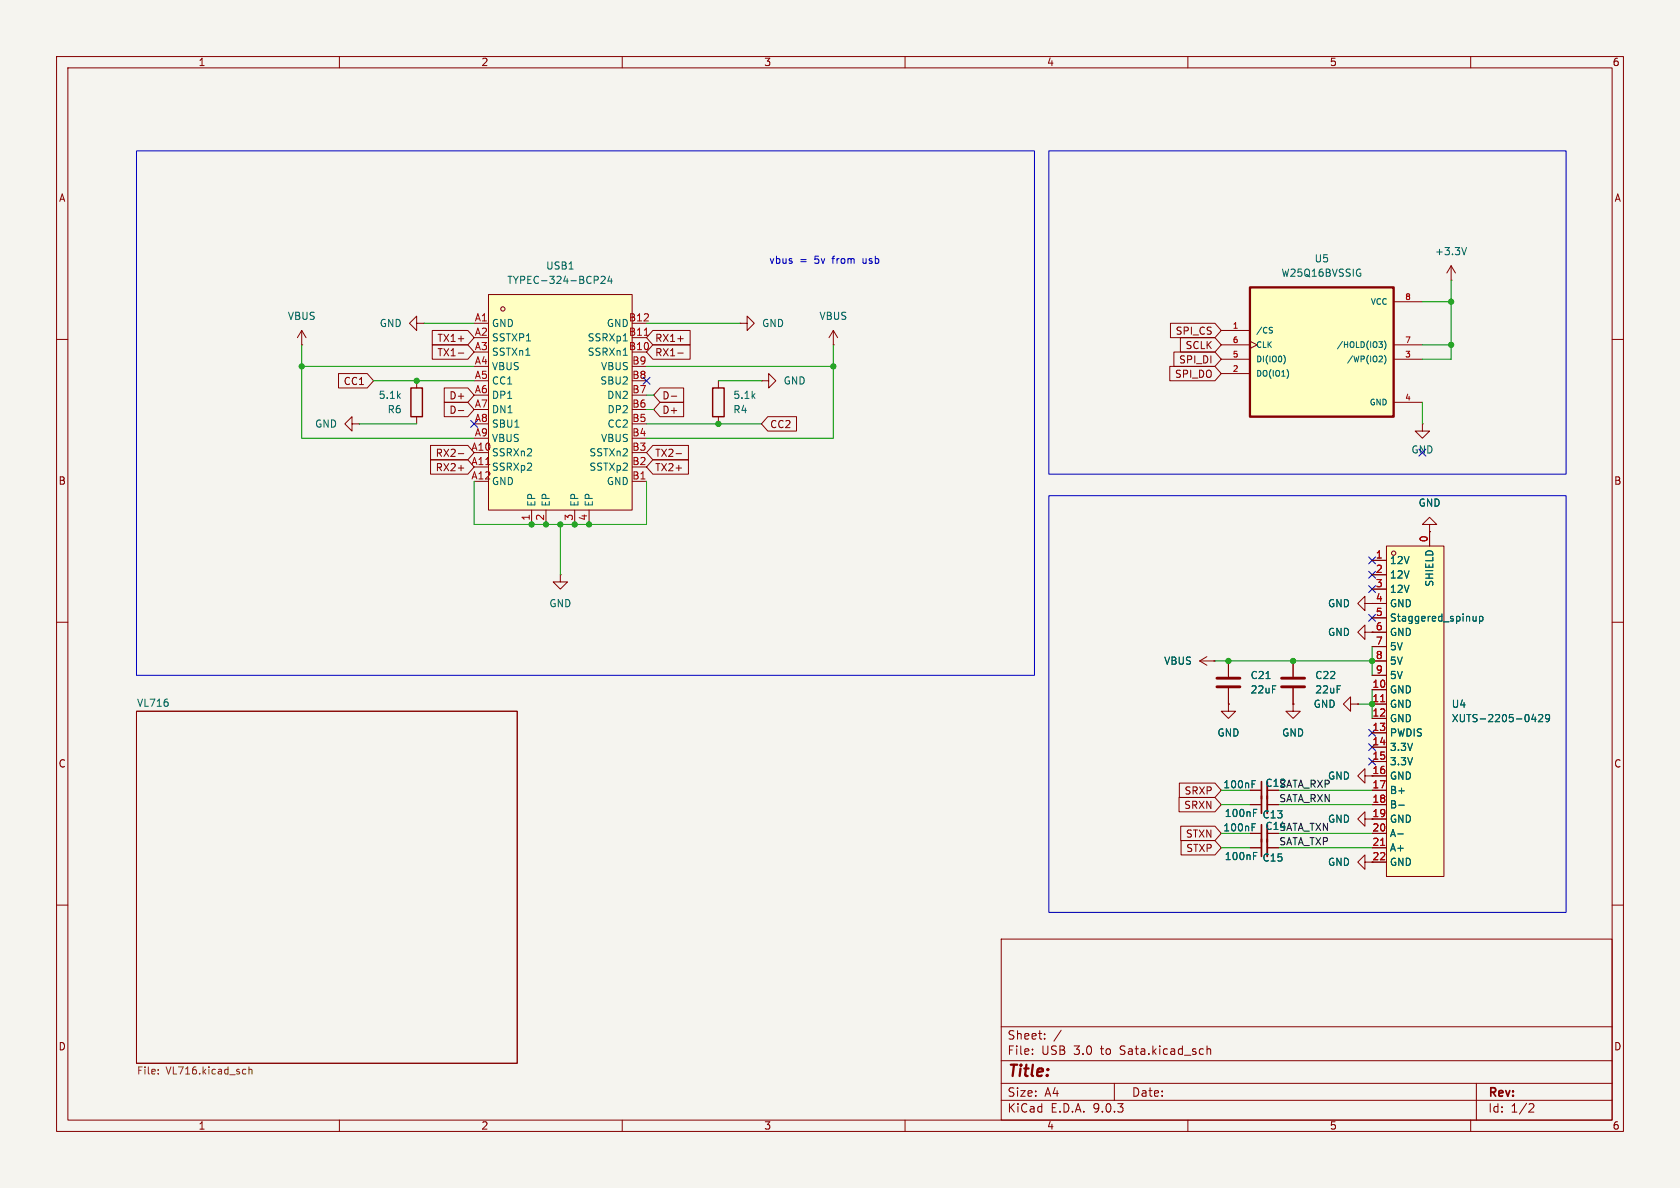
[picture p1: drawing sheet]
<svg xmlns="http://www.w3.org/2000/svg" width="297mm" height="210mm" viewBox="0 0 297 210" stroke-linecap="round" stroke-linejoin="round" font-family="sans-serif">
<path d="M0 0h297v210h-297z" fill="#f5f4ef" stroke="#f5f4ef" stroke-width=".18"/>
<g fill="none" stroke="#840000" stroke-width=".18">
<path d="M10 10h277v190h-277zM12 12h273v186h-273zM60 10v2M110 10v2M160 10v2M210 10v2M260 10v2M53.3 58.4l.8 1.3M53.3 58.4l-.7 1.3M53.3 58.4v2.6M147.3 58.4l-.7 1.3M147.3 58.4l.8 1.3"/>
<path d="M147.3 58.4v2.6M10 60h2M53.3 61h.1M62.2 74.9v-1.2l-1.2 1.2 1.2 1.3v-1.3h1.3M63.5 74.9h.1M73.7 67.3v1.3M73.7 73.7v1.2M147.3 61h.1M251.5 74.9v1.3h1.2l-1.2 1.3-1.3-1.3h1.3M251.5 74.9h.1M285 60h2M252.7 92.7h1.3l-1.3-1.3-1.2 1.3h1.2v1.3"/>
<path d="M252.7 94h.1M10 110h2M241.3 106.7v-1.3l-1.3 1.3 1.3 1.3v-1.3h1.3M285 110h2M24.1 125.7h67.3v62.3h-67.3zM10 160h2M177 166h108v32h-108zM285 160h2M60 198v2M110 198v2M160 198v2M177 194.5h108"/>
<path d="M177 191.5h108M177 187.5h108M177 181.5h108M182.5 186.3v.1M182.5 185.5v.1M184.7 183.6v.1M184.7 182.8v.1M187.6 182.1l-1.3 2M197 191.5v3M210 198v2M213.4 184.9v1.5M213.4 185.5l.2-.1 .4 .1v.9"/>
<path d="M260 198v2M261 191.5v6.5M270.5 195.1l.5 .1 .2 .3-1 1.1h1"/>
</g>
<path d="M28 189.7v.2M28 189.1v.1M43.1 189l.4 .1M43.5 189.8l-.4 .1M44 189.1l.2-.1 .3 .1 .1 .8M44 188.6v1.3" fill="none" stroke="#725600" stroke-width=".18"/>
<path d="M72.6 68.6h2.1v5.1h-2.1z" fill="none" stroke="#840000" stroke-width=".25"/>
<path d="M245.1 96.5h10.2v58.4h-10.2z" fill="#ffffc2"/>
<g fill="none" stroke="#840000" stroke-width=".18">
<path d="M130.8 57.2h1.3v1.2l1.2-1.2-1.2-1.3v1.3M130.8 57.2h.1M127 67.3v1.3M127 73.7v1.2M134.6 67.3h1.3v1.3l1.3-1.3-1.3-1.3v1.3M134.6 67.3h.1M242.6 99.1h2.5M245.1 96.5h10.2v58.4h-10.2zM252.7 94v2.5M242.6 101.6h2.5M242.6 104.1h2.5M242.6 106.7h2.5"/>
<path d="M242.6 109.2h2.5M242.6 111.8h2.5M242.6 114.3h2.5M242.6 116.8h2.5M242.6 119.4h2.5M242.6 121.9h2.5M242.6 124.5h2.5M242.6 127h2.5M242.6 129.5h2.5M242.6 132.1h2.5M242.6 134.6h2.5M242.6 137.2h2.5"/>
<path d="M242.6 139.7h2.5M242.6 142.2h2.5M242.6 144.8h2.5M242.6 147.3h2.5M242.6 149.9h2.5M242.6 152.4h2.5"/>
<circle cx="246.4" cy="97.8" r=".38"/>
</g>
<path d="M261 109v.8M261 109.7l-.2 .1-.3-.1M261.6 109h.3l.3 .2-.2 .5h-.4M261.6 109v1.2M271.1 126.2l-.3 1h.8M271.4 126.7v.9M272 126.4l.5-.1 .2 .4-.7 .9h.7M273.9 126.9l-.2 .2-.4-.1-.1-.1 .1-.5 .4-.1 .2 .1a.84 .84 0 0 1-.3 1.2h-.3M247.1 147.4h1M247.3 142.3h1" fill="none" stroke="#006464" stroke-width=".18"/>
<path d="M244.1 124h.7M244.1 149.4h.7" fill="none" stroke="#a90000" stroke-width=".18"/>
<path d="M126 68.6h2v5.1h-2z" fill="none" stroke="#840000" stroke-width=".25"/>
<path d="M86.4 52.1h25.4v38.1h-25.4z" fill="#ffffc2"/>
<g fill="none" stroke="#840000" stroke-width=".18">
<path d="M83.8 57.2h2.6M86.4 52.1h25.4v38.1h-25.4zM94 90.2v2.5M96.5 90.2v2.5M101.6 90.2v2.5M104.1 90.2v2.5M111.8 85.1h2.5"/>
<circle cx="88.9" cy="54.6" r=".38"/>
</g>
<path d="M106.3 49l.4-.2 .3 .4-.8 .9h.8M107.8 48.8l-.3 .9h.8M108.1 49.3v.8M110.2 60.3h.7M110.2 62.8h.7" fill="none" stroke="#006464" stroke-width=".18"/>
<path d="M113.9 59.3h.7" fill="none" stroke="#a90000" stroke-width=".18"/>
<path d="M221 50.8h25.4v22.9h-25.4z" fill="#ffffc2"/>
<path d="M221 50.8h25.4v22.9h-25.4z" fill="none" stroke="#840000" stroke-width=".41"/>
<g fill="none" stroke="#840000" stroke-width=".18">
<path d="M73.7 57.2v-1.3l-1.3 1.3 1.3 1.2v-1.2h1.2M74.9 57.2h.1M76.4 58.4h6.3l1.1 1.3-1.1 1.3h-6.3zM115.4 58.4h6.6v2.6h-6.6l-1.1-1.3zM119.8 59.9h1M206.9 57.1h7.9l1.1 1.3-1.1 1.3h-7.9zM208.7 59.7h6.1l1.1 1.3-1.1 1.2h-6.1zM215.9 58.4h5.1M246.4 53.3h5.1M256.5 49.5h.1M256.5 47l-.7 1.3M256.5 47l.8 1.3"/>
<path d="M256.5 47v2.5M59.8 66h5.1l1.1 1.3-1.1 1.3h-5.1zM76.1 78.7h6.6l1.1 1.3-1.1 1.3h-6.6zM76.4 61h6.3l1.1 1.2-1.1 1.3h-6.3zM78.5 68.6h4.2l1.1 1.3-1.1 1.2h-4.2zM78.5 71.1h4.2l1.1 1.3-1.1 1.3h-4.2zM81 62.4h1M81 72.6h1M115.4 61h6.6v2.5h-6.6l-1.1-1.3zM115.4 78.7h6.3v2.6h-6.3l-1.1-1.3zM116.7 68.6h4.2v2.5h-4.2l-1.1-1.2zM116.7 71.1h4.2v2.6h-4.2l-1.1-1.3z"/>
<path d="M118.7 70h.9M119.8 62.4h1M135.7 73.7h5.1v2.5h-5.1l-1.1-1.3zM206.8 64.8h8l1.1 1.2-1.1 1.3h-8zM207.5 62.2h7.3l1.1 1.3-1.1 1.3h-7.3zM215.9 61h5.1M215.9 63.5h5.1M215.9 66h5.1M221 60.3l1.2 .7-1.2 .6M246.4 61h5.1M246.4 63.5h5.1M246.4 71.1h5.1"/>
<path d="M76.1 81.3h6.6l1.1 1.3-1.1 1.2h-6.6zM81 82.7h1M81 80.2h1M115.4 81.3h6.3v2.5h-6.3l-1.1-1.2zM119.5 80.2h1M242.6 99.1h2.5M252.7 94h.1M252.7 94v2.5M99.1 101.6v1.3h1.2l-1.2 1.2-1.3-1.2h1.3M99.1 101.6h.1M212.1 116.8l1.3 .8M212.1 116.8h2.5"/>
<path d="M213.4 116.1l-1.3 .7M214.6 116.8h.1M217.2 116.8v2.8M228.6 116.8v2.8M241.3 111.8v-1.3l-1.3 1.3 1.3 1.2v-1.2h1.3M242.6 111.8h.1M242.6 116.8h2.5M242.6 101.6h2.5M242.6 104.1h2.5M242.6 106.7h2.5M242.6 109.2h2.5M242.6 111.8h2.5"/>
<path d="M242.6 114.3h2.5M242.6 119.4h2.5M208.5 138.4h6.3l1.1 1.3-1.1 1.3h-6.3zM217.2 124.5v1.2h1.2l-1.2 1.3-1.3-1.3h1.3M217.2 124.5h.1M217.2 121.7v2.8M221 139.7h2M228.6 124.5v1.2h1.3l-1.3 1.3-1.3-1.3h1.3M228.6 124.5h.1M228.6 121.7v2.8M238.8 124.5v-1.3l-1.3 1.3 1.3 1.2v-1.2h1.2M240 124.5h.1"/>
<path d="M241.3 137.2v-1.3l-1.3 1.3 1.3 1.2v-1.2h3.8M242.6 139.7h2.5M242.6 121.9h2.5M242.6 124.5h2.5M242.6 127h2.5M242.6 129.5h2.5M242.6 132.1h2.5M242.6 134.6h2.5M208.4 141h6.4l1.1 1.2-1.1 1.3h-6.4zM208.7 146h6.1l1.1 1.3-1.1 1.3h-6.1zM208.8 148.6h6l1.1 1.3-1.1 1.2h-6zM221 147.3h2"/>
<path d="M221 149.9h2M221 142.2h2M224 149.9h2.1M224 142.2h2.1M241.3 152.4v-1.3l-1.3 1.3 1.3 1.3v-1.3h3.8M241.3 144.8v-1.3l-1.3 1.3 1.3 1.3v-1.3h3.8M242.6 147.3h2.5M242.6 149.9h2.5M242.6 142.2h2.5"/>
</g>
<g fill="none" stroke="#006464" stroke-width=".18">
<path d="M224.6 57.9h.4M224.8 58.4l.2 .2-.2 .3M240.3 48.3h.3v.4l-.3 .1M240.4 47.6h.1M259.3 43.8l-.5 1.2M227 62.8a1.19 1.19 0 0 1 0 1.5M227.7 65.6l.1 .4-.1 .6M243.8 60.4h.6l-.3 .4 .2 .1 .1 .3-.2 .2h-.3M244.2 62.9l.2 .2-.1 .3-.5 .6h.6M244.7 60.3a1.17 1.17 0 0 1 0 1.5M244.7 62.8a1.17 1.17 0 0 1 0 1.5M223.8 120h.7"/>
<path d="M261 109v.8M261 109.7l-.2 .1-.3-.1M261.6 109h.3l.3 .2-.2 .5h-.4M261.6 109v1.2M221.3 138.6h.5M221.3 138h.7M271.1 126.2l-.3 1h.8M271.4 126.7v.9M272 126.4l.5-.1 .2 .4-.7 .9h.7M273.9 126.9l-.2 .2-.4-.1-.1-.1 .1-.5 .4-.1 .2 .1a.84 .84 0 0 1-.3 1.2h-.3M221.3 146.2h.5M221.3 145.6h.7"/>
<path d="M221.6 151.3h.4M221.6 150.7h.6M221.6 143.7h.4M221.6 143.1h.6M247.1 147.4h1M247.3 142.3h1"/>
</g>
<path d="M215.1 119.9h4.1M226.6 119.9h4M215.1 121.4h4.1M226.6 121.4h4" fill="none" stroke="#840000" stroke-width=".51"/>
<path d="M223 138.2v5.6M223 145.8v5.6" fill="none" stroke="#840000" stroke-width=".3"/>
<path d="M224 138.2v5.6M224 145.8v5.6" fill="none" stroke="#840000" stroke-width=".33"/>
<g fill="none" stroke="#009600" stroke-width=".18">
<path d="M74.9 57.2h8.9M114.3 57.2h16.5M251.5 53.3h5M256.5 49.5v14h-5M53.3 61v16.5h30.5M53.3 64.8h30.5M63.5 74.9h10.2M66 67.3h17.8M114.3 74.9h20.3M114.3 64.8h33M114.3 69.9h1.3M114.3 72.4h1.3"/>
<path d="M127 67.3h7.6M147.3 61v16.5h-33M251.5 71.1v3.8M251.5 61h5M83.8 85.1v7.6h30.5v-7.6M99.1 92.7v8.9M214.6 116.8h28M242.6 114.3v5.1M215.9 139.7h5.1M226.1 139.7h16.5M240 124.5h2.6M242.6 121.9v5.1"/>
<path d="M215.9 147.3h5.1M215.9 149.9h5.1M215.9 142.2h5.1M226.1 147.3h16.5M226.1 149.9h16.5M226.1 142.2h16.5"/>
</g>
<g fill="none" stroke="#000084" stroke-width=".18">
<path d="M83.2 74.3l1.2 1.2M84.4 74.3l-1.2 1.2M113.7 66.7l1.2 1.2M114.9 66.7l-1.2 1.2M242 98.5l1.2 1.2M243.2 98.5l-1.2 1.2M242 108.6l1.2 1.2M242 101l1.2 1.2M242 103.5l1.2 1.2M243.2 108.6l-1.2 1.2M243.2 101l-1.2 1.2M243.2 103.5l-1.2 1.2"/>
<path d="M242 128.9l1.2 1.2M242 134l1.2 1.2M242 131.5l1.2 1.2M243.2 128.9l-1.2 1.2M243.2 134l-1.2 1.2M243.2 131.5l-1.2 1.2"/>
</g>
<path d="M24.1 26.7h158.8v92.7h-158.8zM185.4 26.7h91.5v57.1h-91.5zM185.4 87.6h91.5v73.7h-91.5z" fill="none" stroke="#0000c2" stroke-width=".18"/>
<path d="M244.1 124h.7M244.1 149.4h.7" fill="none" stroke="#a90000" stroke-width=".18"/>
<g fill="#009600" stroke="#009600" stroke-width=".18">
<circle cx="256.5" cy="53.3" r=".46"/>
<circle cx="217.2" cy="116.8" r=".46"/>
<circle cx="242.6" cy="116.8" r=".46"/>
<circle cx="256.5" cy="61" r=".46"/>
<circle cx="228.6" cy="116.8" r=".46"/>
<circle cx="147.3" cy="64.8" r=".46"/>
<circle cx="127" cy="74.9" r=".46"/>
<circle cx="104.1" cy="92.7" r=".46"/>
<circle cx="101.6" cy="92.7" r=".46"/>
<circle cx="94" cy="92.7" r=".46"/>
<circle cx="96.5" cy="92.7" r=".46"/>
<circle cx="99.1" cy="92.7" r=".46"/>
<circle cx="53.3" cy="64.8" r=".46"/>
<circle cx="73.7" cy="67.3" r=".46"/>
<circle cx="242.6" cy="124.5" r=".46"/>
</g>
<text font-size="2.8" fill="#840000" x="178" y="190.9">Title:</text>
<g font-size="2.1" fill="#840000">
<text x="178" y="184">Sheet:</text>
<text x="178" y="186.7">File:</text>
<text x="184.1" y="186.7">USB</text>
<text x="189.9" y="186.7">3.0</text>
<text x="194.8" y="186.7">to</text>
<text x="198.3" y="186.7">Sata.kicad_sch</text>
<text x="178" y="196.9">KiCad</text>
<text x="178" y="194.1">Size:</text>
<text x="184.7" y="194.1">A4</text>
<text x="185.7" y="196.9">E.D.A.</text>
<text x="193.3" y="196.9">9.0.3</text>
<text x="200" y="194.1">Date:</text>
<text x="263" y="194.3">Rev:</text>
<text x="263" y="196.9">Id:</text>
<text x="267.1" y="196.9">1/2</text>
</g>
<g font-size="1.8" fill="#840000">
<text x="35" y="11.9">1</text>
<text x="85" y="11.9">2</text>
<text x="135" y="11.9">3</text>
<text x="185" y="11.9">4</text>
<text x="235" y="11.9">5</text>
<text x="285" y="11.9">6</text>
<text x="10.3" y="35.9">A</text>
<text x="285.3" y="35.9">A</text>
<text x="207.7" y="59.4">SPI_CS</text>
<text x="77.2" y="63.2">TX1-</text>
<text x="77.2" y="60.6">TX1+</text>
<text x="115.7" y="63.2">RX1-</text>
<text x="115.7" y="60.6">RX1+</text>
<text x="208.3" y="64.5">SPI_DI</text>
<text x="209.5" y="61.9">SCLK</text>
<text x="60.7" y="68.3">CC1</text>
<text x="79.3" y="70.8">D+</text>
<text x="117" y="70.8">D-</text>
<text x="207.6" y="67">SPI_DO</text>
<text x="79.3" y="73.3">D-</text>
<text x="117" y="73.3">D+</text>
<text x="136" y="75.9">CC2</text>
<text x="76.9" y="83.5">RX2+</text>
<text x="76.9" y="81">RX2-</text>
<text x="115.7" y="83.5">TX2+</text>
<text x="115.7" y="81">TX2-</text>
<text x="10.3" y="85.9">B</text>
<text x="285.3" y="85.9">B</text>
<text x="10.3" y="135.9">C</text>
<text x="242.5" y="136.9">16</text>
<text x="285.3" y="135.9">C</text>
<text x="209.2" y="143.2">SRXN</text>
<text x="209.3" y="140.7">SRXP</text>
<text x="223.6" y="139.3">C12</text>
<text x="209.6" y="148.3">STXN</text>
<text x="223.6" y="146.9">C14</text>
<text x="242.5" y="144.5">19</text>
<text x="209.6" y="150.8">STXP</text>
<text x="242.5" y="152.1">22</text>
<text x="10.3" y="185.9">D</text>
<text x="285.3" y="185.9">D</text>
<text x="35" y="199.9">1</text>
<text x="85" y="199.9">2</text>
<text x="135" y="199.9">3</text>
<text x="185" y="199.9">4</text>
<text x="235" y="199.9">5</text>
<text x="285" y="199.9">6</text>
</g>
<g font-size="1.8" fill="#006464">
<text x="96.4" y="47.9">USB1</text>
<text x="232.3" y="46.6">U5</text>
<text x="253.6" y="45.3">+3.3V</text>
<text x="89.6" y="50.4">TYPEC-324-BCP24</text>
<text x="226.4" y="49.1">W25Q16BVSSIG</text>
<text x="50.8" y="56.7">VBUS</text>
<text x="67" y="58">GND</text>
<text x="86.9" y="58">GND</text>
<text x="107.2" y="58">GND</text>
<text x="134.6" y="58">GND</text>
<text x="144.8" y="56.7">VBUS</text>
<text x="86.9" y="60.6">SSTXP1</text>
<text x="86.9" y="63.1">SSTXn1</text>
<text x="86.9" y="65.6">VBUS</text>
<text x="103.8" y="60.6">SSRXp1</text>
<text x="103.8" y="63.1">SSRXn1</text>
<text x="106.2" y="65.6">VBUS</text>
<text x="66.9" y="70.7">5.1k</text>
<text x="86.9" y="68.2">CC1</text>
<text x="86.9" y="70.7">DP1</text>
<text x="106" y="68.2">SBU2</text>
<text x="107.2" y="70.7">DN2</text>
<text x="129.5" y="70.7">5.1k</text>
<text x="138.4" y="68.2">GND</text>
<text x="55.6" y="75.8">GND</text>
<text x="68.4" y="73.3">R6</text>
<text x="86.9" y="73.3">DN1</text>
<text x="86.9" y="75.8">SBU1</text>
<text x="107.3" y="73.3">DP2</text>
<text x="107.3" y="75.8">CC2</text>
<text x="129.5" y="73.3">R4</text>
<text x="86.9" y="78.3">VBUS</text>
<text x="86.9" y="80.9">SSRXn2</text>
<text x="86.9" y="83.4">SSRXp2</text>
<text x="104.1" y="80.9">SSTXn2</text>
<text x="104.1" y="83.4">SSTXp2</text>
<text x="106.2" y="78.3">VBUS</text>
<text x="86.9" y="86">GND</text>
<text x="94.8" y="89.7" transform="rotate(-90 94.8 89.7)">EP</text>
<text x="97.4" y="89.7" transform="rotate(-90 97.4 89.7)">EP</text>
<text x="102.5" y="89.7" transform="rotate(-90 102.5 89.7)">EP</text>
<text x="105" y="89.7" transform="rotate(-90 105 89.7)">EP</text>
<text x="107.2" y="86">GND</text>
<text x="250.7" y="89.8">GND</text>
<text x="245.6" y="99.9">12V</text>
<text x="97" y="107.5">GND</text>
<text x="234.7" y="107.5">GND</text>
<text x="245.6" y="102.5">12V</text>
<text x="245.6" y="105">12V</text>
<text x="245.6" y="107.5">GND</text>
<text x="253.6" y="103.8" transform="rotate(-90 253.6 103.8)">SHIELD</text>
<text x="234.7" y="112.6">GND</text>
<text x="245.6" y="110.1">Staggered_spinup</text>
<text x="245.6" y="112.6">GND</text>
<text x="205.7" y="117.7">VBUS</text>
<text x="245.6" y="115.2">5V</text>
<text x="245.6" y="117.7">5V</text>
<text x="24.1" y="125">VL716</text>
<text x="221" y="120.2">C21</text>
<text x="221" y="122.8">22uF</text>
<text x="232.1" y="125.3">GND</text>
<text x="232.4" y="120.2">C22</text>
<text x="232.4" y="122.8">22uF</text>
<text x="245.6" y="120.2">5V</text>
<text x="245.6" y="122.8">GND</text>
<text x="245.6" y="125.3">GND</text>
<text x="256.5" y="125.3">U4</text>
<text x="215.1" y="130.4">GND</text>
<text x="226.6" y="130.4">GND</text>
<text x="245.6" y="127.9">GND</text>
<text x="245.6" y="130.4">PWDIS</text>
<text x="256.5" y="127.9">XUTS-2205-0429</text>
<text x="245.6" y="132.9">3.3V</text>
<text x="245.6" y="135.5">3.3V</text>
<text x="216.2" y="139.5">100nF</text>
<text x="234.7" y="138">GND</text>
<text x="245.6" y="138">GND</text>
<text x="245.6" y="140.6">B+</text>
<text x="245.6" y="143.1">B-</text>
<text x="216.2" y="147.2">100nF</text>
<text x="216.4" y="144.6">100nF</text>
<text x="223.1" y="144.9">C13</text>
<text x="234.7" y="145.6">GND</text>
<text x="245.6" y="145.6">GND</text>
<text x="245.6" y="148.2">A-</text>
<text x="216.4" y="152.2">100nF</text>
<text x="223.1" y="152.5">C15</text>
<text x="234.7" y="153.3">GND</text>
<text x="245.6" y="150.7">A+</text>
<text x="245.6" y="153.3">GND</text>
</g>
<g font-size="1.8" fill="#0000c2">
<text x="135.9" y="46.8">vbus</text>
<text x="141.4" y="46.8">=</text>
<text x="144.1" y="46.8">5v</text>
<text x="147.5" y="46.8">from</text>
<text x="153" y="46.8">usb</text>
</g>
<g font-size="1.8" fill="#a90000">
<text x="83.8" y="56.9">A1</text>
<text x="83.8" y="59.4">A2</text>
<text x="111.1" y="56.9">B12</text>
<text x="111.1" y="59.4">B11</text>
<text x="83.8" y="62">A3</text>
<text x="83.8" y="64.5">A4</text>
<text x="111.1" y="62">B10</text>
<text x="111.7" y="64.5">B9</text>
<text x="83.8" y="67.1">A5</text>
<text x="83.8" y="69.6">A6</text>
<text x="111.7" y="67.1">B8</text>
<text x="111.7" y="69.6">B7</text>
<text x="83.8" y="72.1">A7</text>
<text x="83.8" y="74.7">A8</text>
<text x="83.8" y="77.2">A9</text>
<text x="111.7" y="72.1">B6</text>
<text x="111.7" y="74.7">B5</text>
<text x="111.7" y="77.2">B4</text>
<text x="83.2" y="79.8">A10</text>
<text x="83.2" y="82.3">A11</text>
<text x="111.7" y="79.8">B3</text>
<text x="111.7" y="82.3">B2</text>
<text x="83.2" y="84.8">A12</text>
<text x="111.7" y="84.8">B1</text>
<text x="93.7" y="92.1" transform="rotate(-90 93.7 92.1)">1</text>
<text x="96.3" y="92.1" transform="rotate(-90 96.3 92.1)">2</text>
<text x="101.3" y="92.1" transform="rotate(-90 101.3 92.1)">3</text>
<text x="103.9" y="92.1" transform="rotate(-90 103.9 92.1)">4</text>
<text x="252.5" y="96" transform="rotate(-90 252.5 96)">0</text>
<text x="243.1" y="98.8">1</text>
<text x="243.1" y="101.3">2</text>
<text x="243.1" y="103.9">3</text>
<text x="243.1" y="106.4">4</text>
<text x="243.1" y="109">5</text>
<text x="243.1" y="111.5">6</text>
<text x="243.1" y="114">7</text>
<text x="243.1" y="116.6">8</text>
<text x="243.1" y="119.1">9</text>
<text x="242.5" y="121.7">10</text>
<text x="242.5" y="124.2">11</text>
<text x="242.5" y="126.7">12</text>
<text x="242.5" y="129.3">13</text>
<text x="242.5" y="131.8">14</text>
<text x="242.5" y="134.4">15</text>
<text x="242.5" y="139.4">17</text>
<text x="242.5" y="142">18</text>
<text x="242.5" y="147.1">20</text>
<text x="242.5" y="149.6">21</text>
</g>
<text font-size="1.8" fill="#000084" x="249.4" y="80.4">GND</text>
<g font-size="1.8" fill="#0f0f0f">
<text x="223.6" y="139.3">C12SATA_RXP</text>
<text x="226.1" y="141.9">SATA_RXN</text>
<text x="223.6" y="146.9">C14SATA_TXN</text>
<text x="226.1" y="149.5">SATA_TXP</text>
</g>
<g font-size="1.8" fill="#725600">
<text x="24.1" y="190.3">File:</text>
<text x="29.4" y="190.3">VL716.kicad_sch</text>
</g>
<g font-size="1.4" fill="#a90000">
<text x="248.3" y="53.1">8</text>
<text x="217.8" y="58.2">1</text>
<text x="217.8" y="60.7">6</text>
<text x="217.8" y="63.2">5</text>
<text x="217.8" y="65.8">2</text>
<text x="248.3" y="60.7">7</text>
<text x="248.3" y="63.2">3</text>
<text x="248.3" y="70.9">4</text>
</g>
<g font-size="1.4" fill="#006464">
<text x="222" y="59.2">/CS</text>
<text x="242.2" y="54.1">VCC</text>
<text x="222" y="61.7">CLK</text>
<text x="222" y="64.2">DI(IO0)</text>
<text x="236.2" y="61.7">/HOLD(IO3)</text>
<text x="238" y="64.2">/WP(IO2)</text>
<text x="222" y="66.8">DO(IO1)</text>
<text x="242" y="71.9">GND</text>
</g>
</svg>
